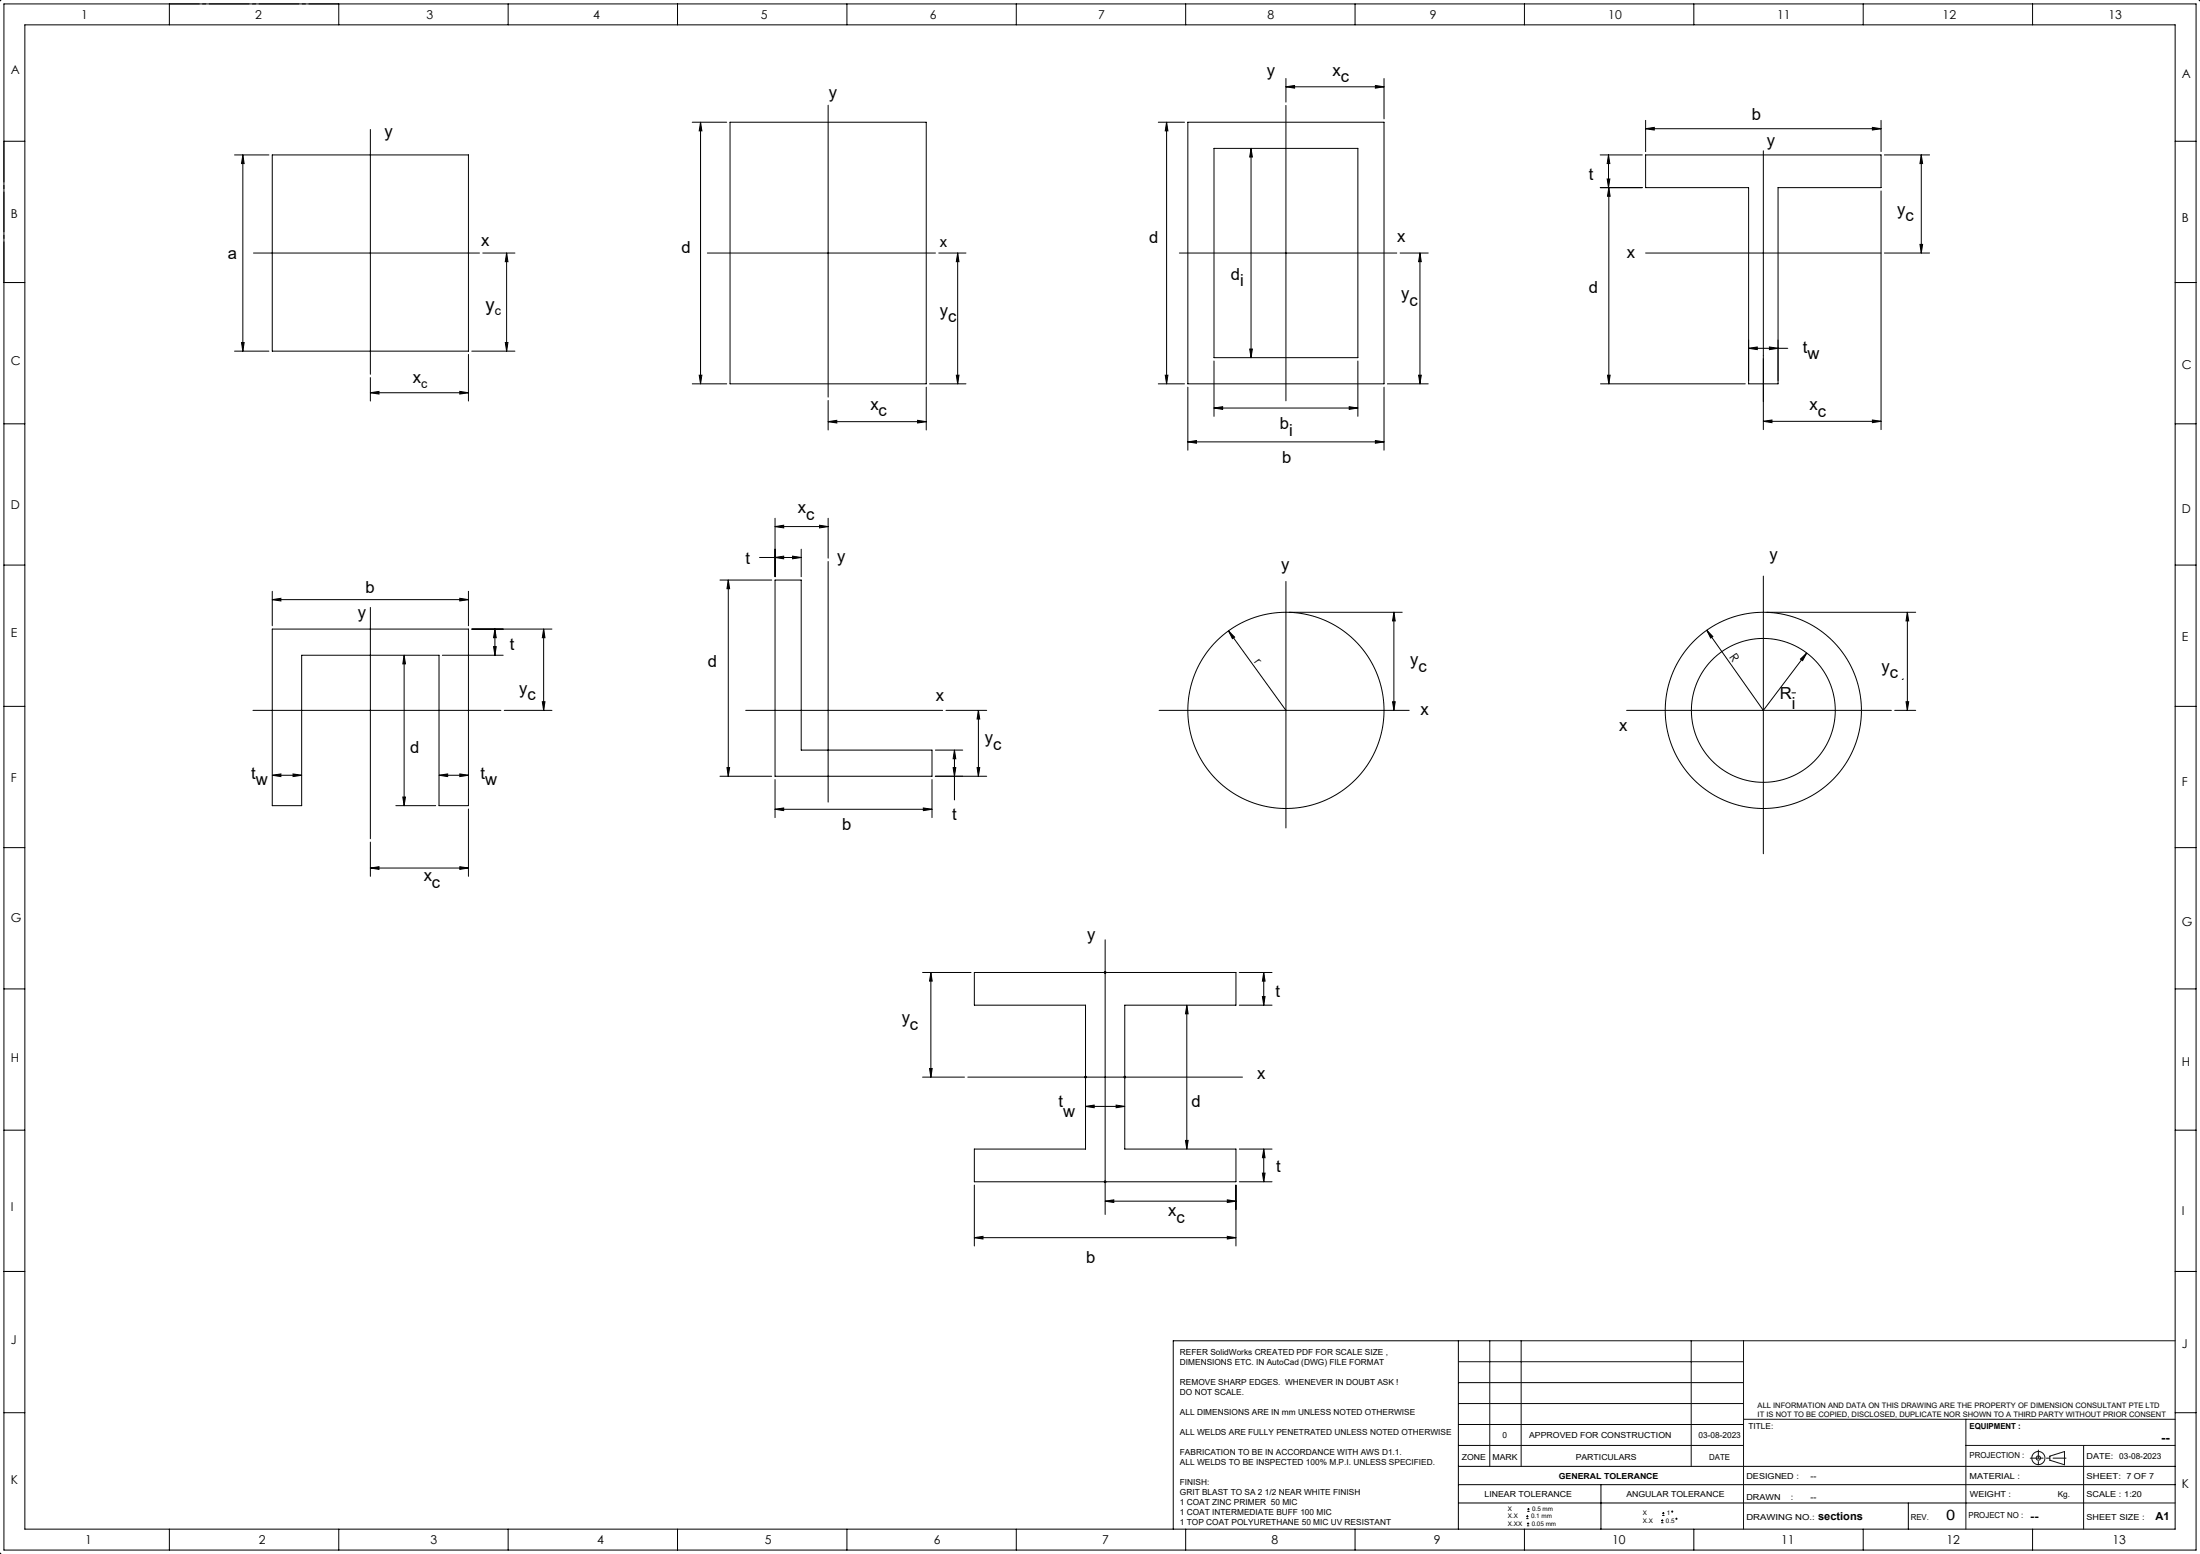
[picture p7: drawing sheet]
<svg xmlns="http://www.w3.org/2000/svg" width="841mm" height="594mm" viewBox="0 0 841 594" stroke-linecap="round" stroke-linejoin="round" font-family="sans-serif">
<g fill="none" stroke="#000" stroke-width=".38">
<path d="M0 0l.4 .4M0 -.1v.6M.1 0l-.1 .1M840.9 0l.2 .1M841 -.1v.6M841.1 0l-.5 .4M-.1 0h.6M1.5 1.5h838v591h-838zM9.5 9.5h822v575h-822zM64.7 1.5v8M129.5 1.5v8M194.3 1.5v8"/>
<path d="M259 1.5v8M323.7 1.5v8M388.5 1.5v8M453.3 1.5v8M518 1.5v8M582.7 1.5v8M647.5 1.5v8M712.2 1.5v8M777 1.5v8M840.5 0h.6M491.6 33.2l3.3-.5v1zM491.6 30v9"/>
<path d="M491.6 33.2h37.5M525.8 32.7l3.3 .5-3.3 .5zM529.1 30v15.5M1.5 54h8M89.7 59.2h13.1M92.8 59.2v75M92.8 59.2l.5 3.3h-1zM104.1 59.2h75v75h-75zM141.6 49.5v93.6M264.6 46.7h13.2M267.8 46.7v100M267.8 46.7l.5 3.3h-1z"/>
<path d="M279.1 46.7h75v100h-75zM316.6 40.2v111.6M442.8 46.7h10M446 46.7l.5 3.3h-1.1zM446 46.7v100M454.1 46.7h75v100h-75zM464.1 56.7h55v80h-55zM478.2 56.7l.5 3.3h-1zM478.2 56.7v80M491.6 40.3v112.9M611.7 59.2h16.1M614.9 59.2v12.5"/>
<path d="M614.9 59.2l.5 3.3h-1zM629.1 59.2h90v12.5h-39.4v75h-11.2v-75h-39.4zM629.1 49.2l3.3-.5v1zM629.1 46v12M629.1 49.2h90M674.1 57.6v106.6M715.8 48.7l3.3 .5-3.3 .5zM719.1 46v12M720.3 59.2h17.3M734.5 59.2v37.5M734.5 59.2l.5 3.3h-1.1zM831.5 54h8"/>
<path d="M611.7 71.7h16.1M614.4 68.4h1l-.5 3.3zM615 71.7v75M615 71.7l.5 3.3h-1zM719.1 73v91.2M96.9 96.7h86.4M184.5 96.7h12.3M193.7 96.7v37.5M193.7 96.7l.5 3.3h-1zM270.4 96.7h87.2M358.9 96.7h10.4M366.1 96.7v50"/>
<path d="M366.1 96.7l.5 3.3h-1zM450.8 96.7h83.2M535.2 96.7h10.8M542.8 96.7v50M542.8 96.7l.5 3.3h-1zM629.1 96.7h90M720.3 96.7h17.3M733.9 93.4h1.1l-.5 3.3zM1.5 108h8M831.5 108h8M89.7 134.2h13.1M92.3 130.9h1l-.5 3.3z"/>
<path d="M179.1 135.5v17.8M180.3 134.2h16.5M193.2 130.9h1l-.5 3.3zM464.1 138v21.1M477.7 133.4h1l-.5 3.3zM519.1 138v21.1M668.5 133.1l3.3-.5v1zM668.5 133.1h14.9M676.4 132.6l3.3 .5-3.3 .5zM141.6 150.1l3.3-.5v1zM141.6 144.3v9M141.6 150.1h37.5"/>
<path d="M175.8 149.6l3.3 .5-3.3 .5zM264.6 146.7h13.2M267.3 143.4h1l-.5 3.3zM316.6 153.1v11.3M354.1 148v16.4M355.3 146.7h14M365.6 143.4h1l-.5 3.3zM442.8 146.7h10M445.4 143.4h1.1l-.5 3.3zM454.1 148v24.1M464.1 156l3.3-.5v1zM464.1 156h55"/>
<path d="M515.8 155.5l3.3 .5-3.3 .5zM529.1 148v24.1M530.3 146.7h15.7M542.3 143.4h1l-.5 3.3zM611.8 146.7h55.4M614.5 143.4h1l-.5 3.3zM1.5 162h8M316.6 161.2l3.3-.5v1zM316.6 161.2h37.5M350.8 160.7l3.3 .5-3.3 .5zM454.1 168.9l3.3-.5v1zM454.1 168.9h75"/>
<path d="M525.8 168.4l3.3 .5-3.3 .5zM674.1 161l3.3-.5v1.1zM674.1 161h45M715.8 160.5l3.3 .5-3.3 .6zM831.5 162h8M296.3 198.1v22.4M316.6 198.1v15.2M1.5 216h8M290.3 213.1h16M296.3 201.3l3.3-.5v1zM296.3 213.1l3.3-.5v1zM296.3 201.3h20.3"/>
<path d="M303 212.6l3.3 .5-3.3 .5zM306.3 209.9v10.6M313.3 200.8l3.3 .5-3.3 .5zM316.6 214.6v92M831.5 216h8M104.1 229.2l3.3-.5v1zM104.1 226v13.2M104.1 229.2h75M141.6 232.2v88.4M175.8 228.7l3.3 .5-3.3 .5zM179.1 226v13.2M275.2 221.7h19.8"/>
<path d="M278.4 221.7v75M278.4 221.7l.5 3.3h-1zM296.3 221.7h10v65h50v10h-60zM491.6 222.3v94.2M492.8 234h43.2M532.8 234v37.5M532.8 234l.6 3.3h-1.1zM674.1 220.2v106.2M675.3 234h57M729.1 234v37.5M729.1 234l.5 3.3h-1zM104.1 240.5h75v67.5h-11.3v-57.5h-52.5v57.5h-11.2z"/>
<path d="M154.5 250.5v57.5M154.5 250.5l.5 3.3h-1zM169.1 250.5h23.3M180.3 240.5h30.7M188.7 247.2h1l-.5 3.3zM189.2 240.5v10M189.2 240.5l.5 3.3h-1zM207.8 240.5v31M207.8 240.5l.5 3.3h-1zM469.6 241.1l2.4 2.4-.9 .6zM469.6 241.1l22 30.4M652.4 240.9l2.4 2.4-.9 .6z"/>
<path d="M652.4 240.9l21.7 30.6 16.6-21.9M688.3 251.9l2.4-2.3-1.6 2.9zM727.6 259.5l-.4 .2M1.5 270h8M96.7 271.5h94.8M192.8 271.5h18.2M207.3 268.2h1l-.5 3.3zM285.1 271.5h75.2M361.6 271.5h15.6M374 271.5v25.2M374 271.5l.5 3.3h-1zM443.1 271.5h95.6"/>
<path d="M532.3 268.2h1.1l-.6 3.3zM621.8 271.5h101.2M685 264.8h1.4M724.3 271.5h8M728.6 268.2h1l-.5 3.3zM831.5 270h8M104.1 296.3l3.3-.5v1zM104.1 296.3h11.2M112 295.8l3.3 .5-3.3 .5zM167.8 296.3l3.3-.5v1zM167.8 296.3h11.3M175.8 295.8l3.3 .5-3.3 .5z"/>
<path d="M275.2 296.7h19.8M277.9 293.4h1l-.5 3.3zM296.3 298v14.5M356.3 298v14.5M357.5 286.7h10.5M364.4 293.4h1l-.5 3.3zM364.9 286.7l.5 3.3h-1zM364.9 286.7v19.1M373.5 293.4h1l-.5 3.3zM377.2 296.7h-19.7M151.3 308h15.3M154 304.7h1l-.5 3.3z"/>
<path d="M179.1 309.2v25.8M296.3 309.3l3.3-.5v1.1zM296.3 309.3h60M353 308.8l3.3 .5-3.3 .6zM1.5 324h8M141.6 331.8l3.3-.5v1zM141.6 321.9v13.1M141.6 331.8h37.5M175.8 331.3l3.3 .5-3.3 .5zM831.5 324h8M422.5 359.2v105M1.5 378h8"/>
<path d="M352.7 371.7h18.5M355.8 371.7v40M355.8 371.7l.6 3.3h-1.1zM372.5 371.7h100v12.5h-42.5v55h42.5v12.5h-100v-12.5h42.5v-55h-42.5zM422.1 371.4l.7 .7M422.8 371.4l-.7 .7M473.7 371.7h12.6M483.1 371.7v12.5M483.1 371.7l.5 3.3h-1zM831.5 378h8M453.7 384.2l.5 3.3h-1zM453.7 384.2v55"/>
<path d="M473.7 384.2h12.6M482.6 380.9h1l-.5 3.3zM352.7 411.7h16M355.3 408.4h1.1l-.6 3.3zM370 411.7h105M414.6 411.4l.7 .7M415.3 411.4l-.7 .7M429.6 411.4l.7 .7M430.3 411.4l-.7 .7M1.5 432h8M415 422.9l3.3-.5v1zM415 422.9h15"/>
<path d="M426.7 422.4l3.3 .5-3.3 .5zM453.2 435.9h1l-.5 3.3zM473.7 439.2h12.6M483.1 439.2v12.5M483.1 439.2l.5 3.3h-1zM831.5 432h8M372.5 453v23.3M422.1 451.4l.7 .7M422.5 459.1l3.3-.5v1zM422.5 459.1h50M422.8 451.4l-.7 .7M469.2 458.6l3.3 .5-3.3 .5z"/>
<path d="M472.5 453v23.3M473.7 451.7h12.6M482.6 448.4h1l-.5 3.3zM372.5 473.1l3.3-.5v1zM372.5 473.1h100M469.2 472.6l3.3 .5-3.3 .5zM1.5 486h8M831.5 486h8M557.5 528.5h109M557.5 536.5h109M1.5 540h8M557.5 544.5h109"/>
<path d="M557.5 552.5h109M831.5 540h8M557.5 567.5h274M557.5 574.5h194M557.5 560.5h274M583.4 579.6h.9M583.8 577.7h.9M583.8 576.9h.9M583.9 579.2v.8M584.3 576.4v.9M612 567.5v17M635.4 579.3h.9"/>
<path d="M635.4 578.4h.9M635.9 578v.9M729.5 574.5v10M0 593.5v.6M.4 593.6l-.4 .5M.5 594l-.5 .1M64.7 584.5v8M129.5 584.5v8M194.3 584.5v8M259 584.5v8M323.7 584.5v8M388.5 584.5v8"/>
<path d="M448.5 584.5v-72h109v72M453.3 584.5v8M518 584.5v8M582.7 584.5v8M583.4 580.5h.9M583.7 583.2h.9M583.7 582.4h.9M584.1 581.9v.9M635 582h.9M635 581.2h.9M635.4 580.7v.9M647.5 584.5v8"/>
<path d="M712.2 584.5v8M777 584.5v8"/>
<circle cx="491.6" cy="271.5" r="37.5"/>
<circle cx="674.1" cy="271.5" r="37.5"/>
<circle cx="674.1" cy="271.5" r="27.5"/>
<circle cx="639.3" cy="577.8" r=".21"/>
<circle cx="640.9" cy="580.5" r=".21"/>
</g>
<g fill="none" stroke="#0f0f0f" stroke-width=".38">
<path d="M557.5 512.5h274M569.5 512.5v48M581.5 512.5v48M646.5 512.5v48M666.5 512.5v72M557.5 520.5h109M666.5 542.5h165M751.5 542.5v42M751.5 552.5h80M783.6 556.6l5.6-1.8v5.1l-5.6-1.7zM796.5 552.5v32M751.5 574.5h80"/>
<circle cx="779.2" cy="557.3" r="2.51"/>
<circle cx="779.2" cy="557.3" r=".82"/>
</g>
<path d="M64.7 1.5h64.8" fill="none" stroke="#000" stroke-width=".38" stroke-dasharray="15.2 1.3 1.3 1.3" stroke-dashoffset="3.8"/>
<path d="M1.5 54v54" fill="none" stroke="#000" stroke-width=".38" stroke-dasharray="15.2 1.3 1.3 1.3" stroke-dashoffset="-.3"/>
<path d="M789.8 557.4h-13.7" fill="none" stroke="#0f0f0f" stroke-width=".38" stroke-dasharray="6.3 1.3 1.3 1.3" stroke-dashoffset="1.4"/>
<path d="M779.2 554.3v6.5" fill="none" stroke="#0f0f0f" stroke-width=".38" stroke-dasharray="6.3 1.3 1.3 1.3" stroke-dashoffset="3.2"/>
<g fill="#000">
<path d="M469.6 241.1l2.4 2.4-.9 .6zM652.4 240.9l2.4 2.4-.9 .6zM688.3 251.9l2.4-2.3-1.6 2.9z"/>
<path d="M92.8 59.2l.5 3.3h-1zM92.3 130.9h1l-.5 3.3z"/>
<path d="M267.8 46.7l.5 3.3h-1zM267.3 143.4h1l-.5 3.3zM446 46.7l.5 3.3h-1.1zM445.4 143.4h1.1l-.5 3.3zM615 71.7l.5 3.3h-1zM614.5 143.4h1l-.5 3.3z"/>
<path d="M478.2 56.7l.5 3.3h-1zM477.7 133.4h1l-.5 3.3z"/>
<path d="M614.4 68.4h1l-.5 3.3zM614.9 59.2l.5 3.3h-1z"/>
<path d="M193.7 96.7l.5 3.3h-1zM193.2 130.9h1l-.5 3.3zM366.1 96.7l.5 3.3h-1zM365.6 143.4h1l-.5 3.3zM542.8 96.7l.5 3.3h-1zM542.3 143.4h1l-.5 3.3zM734.5 59.2l.5 3.3h-1.1zM733.9 93.4h1.1l-.5 3.3zM189.2 240.5l.5 3.3h-1zM188.7 247.2h1l-.5 3.3zM207.8 240.5l.5 3.3h-1zM207.3 268.2h1l-.5 3.3zM278.4 221.7l.5 3.3h-1zM277.9 293.4h1l-.5 3.3zM374 271.5l.5 3.3h-1zM373.5 293.4h1l-.5 3.3zM532.8 234l.6 3.3h-1.1zM532.3 268.2h1.1l-.6 3.3zM729.1 234l.5 3.3h-1zM728.6 268.2h1l-.5 3.3zM355.8 371.7l.6 3.3h-1.1zM355.3 408.4h1.1l-.6 3.3z"/>
<path d="M676.4 132.6l3.3 .5-3.3 .5zM668.5 133.1l3.3-.5v1zM469.2 458.6l3.3 .5-3.3 .5zM422.5 459.1l3.3-.5v1zM469.2 472.6l3.3 .5-3.3 .5zM372.5 473.1l3.3-.5v1z"/>
<path d="M141.6 150.1l3.3-.5v1zM175.8 149.6l3.3 .5-3.3 .5zM316.6 161.2l3.3-.5v1zM350.8 160.7l3.3 .5-3.3 .5zM491.6 33.2l3.3-.5v1zM525.8 32.7l3.3 .5-3.3 .5zM454.1 168.9l3.3-.5v1zM525.8 168.4l3.3 .5-3.3 .5zM674.1 161l3.3-.5v1.1zM715.8 160.5l3.3 .5-3.3 .6zM104.1 229.2l3.3-.5v1zM175.8 228.7l3.3 .5-3.3 .5zM296.3 309.3l3.3-.5v1.1zM353 308.8l3.3 .5-3.3 .6zM296.3 201.3l3.3-.5v1zM313.3 200.8l3.3 .5-3.3 .5zM296.3 213.1l3.3-.5v1zM303 212.6l3.3 .5-3.3 .5z"/>
<path d="M464.1 156l3.3-.5v1zM515.8 155.5l3.3 .5-3.3 .5zM629.1 49.2l3.3-.5v1zM715.8 48.7l3.3 .5-3.3 .5z"/>
<path d="M104.1 296.3l3.3-.5v1zM112 295.8l3.3 .5-3.3 .5z"/>
<path d="M167.8 296.3l3.3-.5v1zM175.8 295.8l3.3 .5-3.3 .5z"/>
<path d="M154 304.7h1l-.5 3.3zM154.5 250.5l.5 3.3h-1zM364.4 293.4h1l-.5 3.3zM364.9 286.7l.5 3.3h-1z"/>
<path d="M141.6 331.8l3.3-.5v1zM175.8 331.3l3.3 .5-3.3 .5z"/>
<path d="M453.7 384.2l.5 3.3h-1zM453.2 435.9h1l-.5 3.3z"/>
<path d="M482.6 380.9h1l-.5 3.3zM483.1 371.7l.5 3.3h-1z"/>
<path d="M426.7 422.4l3.3 .5-3.3 .5zM415 422.9l3.3-.5v1z"/>
<path d="M482.6 448.4h1l-.5 3.3zM483.1 439.2l.5 3.3h-1z"/>
</g>
<text font-size="7.1" x="185.6" y="118.7">y</text>
<g font-size="6.3">
<text x="484.3" y="29">y</text>
<text x="509.4" y="29">x</text>
<text x="512.6" y="31.5">c</text>
<text x="316.8" y="37.5">y</text>
<text x="669.7" y="45.7">b</text>
<text x="147" y="52.3">y</text>
<text x="675.4" y="55.9">y</text>
<text x="607.3" y="69">t</text>
<text x="725.2" y="82">y</text>
<text x="728.4" y="84.5">c</text>
<text x="184" y="94.2">x</text>
<text x="439.3" y="92.9">d</text>
<text x="534.1" y="92.4">x</text>
<text x="87.1" y="99">a</text>
<text x="260.5" y="96.8">d</text>
<text x="621.8" y="98.5">x</text>
<text x="470.6" y="107">d</text>
<text x="474.1" y="109.5">i</text>
<text x="607.3" y="112">d</text>
<text x="535.6" y="114.4">y</text>
<text x="538.8" y="116.9">c</text>
<text x="359.3" y="120.7">y</text>
<text x="362.4" y="123.2">c</text>
<text x="689.2" y="134.8">t</text>
<text x="691" y="137.3">w</text>
<text x="157.9" y="146.5">x</text>
<text x="332.7" y="156.7">x</text>
<text x="335.9" y="159.2">c</text>
<text x="691.7" y="156.8">x</text>
<text x="694.9" y="159.3">c</text>
<text x="489.3" y="164.2">b</text>
<text x="492.8" y="166.7">i</text>
<text x="490.1" y="177.1">b</text>
<text x="305" y="196.2">x</text>
<text x="308.2" y="198.7">c</text>
<text x="284.9" y="215.5">t</text>
<text x="320" y="214.9">y</text>
<text x="676.5" y="214.2">y</text>
<text x="489.7" y="217.7">y</text>
<text x="139.8" y="226.7">b</text>
<text x="136.7" y="236.2">y</text>
<text x="194.9" y="248.6">t</text>
<text x="270.6" y="254.9">d</text>
<text x="539" y="254.2">y</text>
<text x="542.2" y="256.7">c</text>
<text x="719.3" y="256.7">y</text>
<text x="722.5" y="259.2">c</text>
<text x="198.4" y="265.2">y</text>
<text x="201.6" y="267.7">c</text>
<text x="357.8" y="268.1">x</text>
<text x="680.4" y="267.3">R</text>
<text x="543" y="273.5">x</text>
<text x="685" y="271.1">i</text>
<text x="619" y="279.3">x</text>
<text x="156.8" y="287.7">d</text>
<text x="376.5" y="284.1">y</text>
<text x="379.7" y="286.6">c</text>
<text x="96" y="297.7">t</text>
<text x="183.7" y="297.7">t</text>
<text x="97.7" y="300.2">w</text>
<text x="185.5" y="300.2">w</text>
<text x="322" y="317.1">b</text>
<text x="363.9" y="313.5">t</text>
<text x="162" y="336.8">x</text>
<text x="165.1" y="339.3">c</text>
<text x="415.6" y="359.2">y</text>
<text x="487.5" y="381">t</text>
<text x="344.7" y="391.1">y</text>
<text x="347.9" y="393.6">c</text>
<text x="480.6" y="412.4">x</text>
<text x="404.7" y="423.2">t</text>
<text x="455.5" y="423.2">d</text>
<text x="406.4" y="427">w</text>
<text x="487.8" y="447.9">t</text>
<text x="446.5" y="465">x</text>
<text x="449.7" y="467.5">c</text>
<text x="415.3" y="482.6">b</text>
</g>
<text font-size="5.6" x="359.3" y="94.5">x</text>
<text font-size="5.5" x="744" y="581.1">0</text>
<text font-size="4.9" x="826.1" y="551.3">--</text>
<g font-size="4.8">
<text x="189.1" y="120.5">c</text>
<text x="161" y="148.3">c</text>
</g>
<g font-size="4.7">
<text x="31.1" y="7.3">1</text>
<text x="97.5" y="7.3">2</text>
<text x="163.1" y="7.3">3</text>
<text x="226.8" y="7.3">4</text>
<text x="290.8" y="7.3">5</text>
<text x="355.5" y="7.3">6</text>
<text x="419.8" y="7.3">7</text>
<text x="484.5" y="7.3">8</text>
<text x="546.6" y="7.3">9</text>
<text x="614.8" y="7.3">10</text>
<text x="679.4" y="7.3">11</text>
<text x="742.6" y="7.3">12</text>
<text x="806" y="7.3">13</text>
<text x="4.2" y="28.4">A</text>
<text x="834" y="29.9">A</text>
<text x="4.2" y="83.2">B</text>
<text x="834" y="84.7">B</text>
<text x="4.2" y="139.5">C</text>
<text x="834" y="141">C</text>
<text x="4.2" y="194.6">D</text>
<text x="834" y="196.2">D</text>
<text x="4.2" y="243.4">E</text>
<text x="834" y="244.9">E</text>
<text x="660.9" y="251.2" transform="rotate(55 660.9 251.2)">R</text>
<text x="479.3" y="252.9" transform="rotate(54 479.3 252.9)">r</text>
<text x="4.2" y="299">F</text>
<text x="834" y="300.5">F</text>
<text x="4.2" y="352.3">G</text>
<text x="834" y="353.8">G</text>
<text x="4.2" y="405.8">H</text>
<text x="834" y="407.3">H</text>
<text x="4.2" y="463">I</text>
<text x="834" y="464.5">I</text>
<text x="4.2" y="513.9">J</text>
<text x="834" y="515.4">J</text>
<text x="4.2" y="567.2">K</text>
<text x="834" y="568.7">K</text>
<text x="32.6" y="590.1">1</text>
<text x="99" y="590.1">2</text>
<text x="164.6" y="590.1">3</text>
<text x="228.3" y="590.1">4</text>
<text x="292.3" y="590.1">5</text>
<text x="357" y="590.1">6</text>
<text x="421.3" y="590.1">7</text>
<text x="486" y="590.1">8</text>
<text x="548.1" y="590.1">9</text>
<text x="616.3" y="590.1">10</text>
<text x="680.9" y="590.1">11</text>
<text x="744.1" y="590.1">12</text>
<text x="807.5" y="590.1">13</text>
</g>
<g font-size="4.2">
<text x="695" y="581.2">sections</text>
<text x="824" y="581.2">A1</text>
</g>
<text font-size="4.1" x="776.1" y="581.2">--</text>
<g font-size="3.2">
<text x="451.1" y="517.8">REFER SolidWorks CREATED PDF FOR SCALE SIZE ,</text>
<text x="451.1" y="521.6">DIMENSIONS ETC. IN AutoCad (DWG) FILE FORMAT</text>
<text x="451.1" y="529.3">REMOVE SHARP EDGES. WHENEVER IN DOUBT ASK !</text>
<text x="451.1" y="533.1">DO NOT SCALE.</text>
<text x="451.1" y="540.7">ALL DIMENSIONS ARE IN mm UNLESS NOTED OTHERWISE</text>
<text x="451.1" y="548.4">ALL WELDS ARE FULLY PENETRATED UNLESS NOTED OTHERWISE</text>
<text x="574.3" y="549.8">0</text>
<text x="584.5" y="549.8">APPROVED FOR CONSTRUCTION</text>
<text x="649.3" y="549.8">03-08-2023</text>
<text x="668.4" y="546.1">TITLE:</text>
<text x="752.9" y="546.2">EQUIPMENT :</text>
<text x="451.1" y="556">FABRICATION TO BE IN ACCORDANCE WITH AWS D1.1.</text>
<text x="558.8" y="558">ZONE</text>
<text x="570.6" y="558">MARK</text>
<text x="602.4" y="558">PARTICULARS</text>
<text x="653.4" y="558">DATE</text>
<text x="752.9" y="557.4">PROJECTION :</text>
<text x="797.7" y="557.6">DATE:</text>
<text x="810.1" y="557.6">03-08-2023</text>
<text x="451.1" y="559.9">ALL WELDS TO BE INSPECTED 100% M.P.I. UNLESS SPECIFIED.</text>
<text x="451.1" y="567.5">FINISH:</text>
<text x="595.9" y="565.4">GENERAL TOLERANCE</text>
<text x="667.6" y="565.4">DESIGNED :</text>
<text x="692.1" y="565.4">--</text>
<text x="752.9" y="565.4">MATERIAL :</text>
<text x="797.7" y="565.4">SHEET: 7 OF 7</text>
<text x="451.1" y="571.3">GRIT BLAST TO SA 2 1/2 NEAR WHITE FINISH</text>
<text x="451.1" y="575.2">1 COAT ZINC PRIMER 50 MIC</text>
<text x="567.5" y="572.3">LINEAR TOLERANCE</text>
<text x="621.7" y="572.3">ANGULAR TOLERANCE</text>
<text x="667.6" y="573.5">DRAWN</text>
<text x="684.6" y="573.5">:</text>
<text x="692.1" y="573.5">--</text>
<text x="753" y="572.2">WEIGHT :</text>
<text x="786.6" y="572.2">Kg.</text>
<text x="797.7" y="572.2">SCALE : 1:20</text>
<text x="451.1" y="579">1 COAT INTERMEDIATE BUFF 100 MIC</text>
<text x="667.6" y="581.2">DRAWING NO.:</text>
<text x="730.4" y="581.2">REV.</text>
<text x="752.5" y="580.2">PROJECT NO :</text>
<text x="797.7" y="581.2">SHEET SIZE :</text>
<text x="451.1" y="582.8">1 TOP COAT POLYURETHANE 50 MIC UV RESISTANT</text>
</g>
<g font-size="2.9">
<text x="671.9" y="538.4">ALL INFORMATION AND DATA ON THIS DRAWING ARE THE PROPERTY OF DIMENSION CONSULTANT PTE LTD</text>
<text x="671.9" y="541.5">IT IS NOT TO BE COPIED, DISCLOSED, DUPLICATE NOR SHOWN TO A THIRD PARTY WITHOUT PRIOR CONSENT</text>
</g>
<g font-size="2.4">
<text x="576.4" y="577.7">X</text>
<text x="576.4" y="580.4">X.X</text>
<text x="585.3" y="580.4">0.1 mm</text>
<text x="585.7" y="577.7">0.5 mm</text>
<text x="628" y="582">X.X</text>
<text x="628" y="579.2">X</text>
<text x="636.8" y="582">0.5</text>
<text x="637.2" y="579.2">1</text>
<text x="576.4" y="583.2">X.XX</text>
<text x="585.5" y="583.2">0.05 mm</text>
</g>
</svg>
